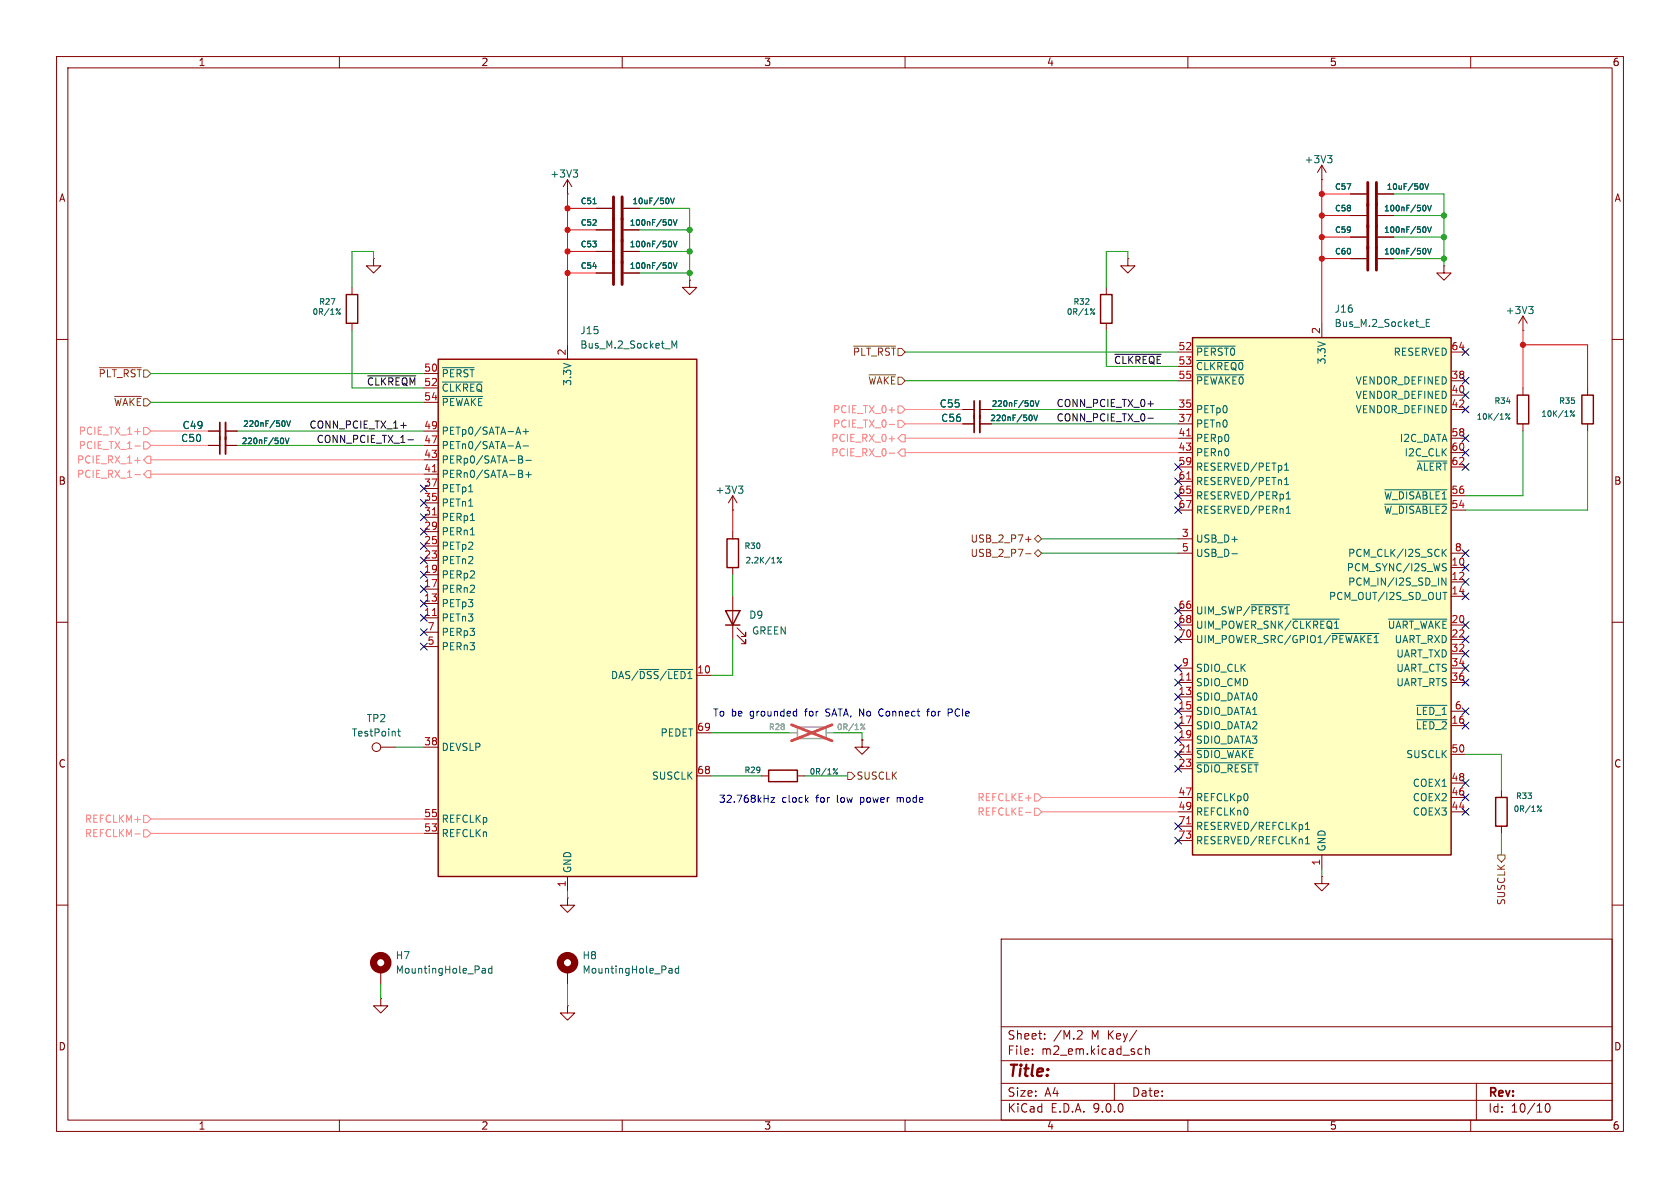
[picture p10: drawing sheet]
<svg xmlns="http://www.w3.org/2000/svg" width="297mm" height="210mm" viewBox="0 0 297 210" stroke-linecap="round" stroke-linejoin="round" font-family="sans-serif">
<g fill="none" stroke="#840000" stroke-width=".18">
<path d="M10 10h277v190h-277zM12 12h273v186h-273zM60 10v2M110 10v2M160 10v2M210 10v2M260 10v2M238.8 34.3h2.8M243.6 34.3h2.8M238.8 41.9h2.8M243.6 41.9h2.8M10 60h2"/>
<path d="M285 60h2M10 110h2M285 110h2M10 160h2M177 166h108v32h-108zM285 160h2M60 198v2M110 198v2M160 198v2M177 194.5h108M177 191.5h108M177 187.5h108"/>
<path d="M177 181.5h108M182.5 186.3v.1M182.5 185.5v.1M184.7 183.6v.1M184.7 182.8v.1M190.7 182.2l.5 .1 .1 .3-.9 1.1h.9M197 191.5v3M201 182.1l-1.3 2M201.5 185.4l.4 .1M201.9 186.3l-.4 .1M202.5 185.5l.2-.1 .4 .1 .1 .9M202.5 184.9v1.5"/>
<path d="M210 198v2M260 198v2M261 191.5v6.5M273.3 195.2l.2-.1a.81 .81 0 0 1 .6 .6 .81 .81 0 0 1-.3 .8l-.1 .1a.81 .81 0 0 1-.4-1.4z"/>
</g>
<path d="M241.8 32.3v4M241.8 39.9v4M243.3 32.3v4M243.3 39.9v4" fill="none" stroke="#840000" stroke-width=".51"/>
<path d="M251.5 32.6l.1 .3-.1 .5M251.9 32.5l.3 1 .4-1M251.8 40.1a.63 .63 0 0 1 0 1M252.4 40.1l.3 1 .3-1" fill="none" stroke="#006464" stroke-width=".18"/>
<path d="M210.8 59.7h45.7v91.4h-45.7z" fill="#ffffc2"/>
<path d="M210.8 59.7h45.7v91.4h-45.7zM128.3 108h2.5l-1.3 2.5zM128.3 110.5h2.5M135.9 136.1h5.1v2.1h-5.1zM264.4 141h2v5.1h-2z" fill="none" stroke="#840000" stroke-width=".25"/>
<g fill="none" stroke="#840000" stroke-width=".18">
<path d="M100.3 34.3h.1M100.3 31.8l-.7 1.2M100.3 31.8l.8 1.2M100.3 31.8v2.5M105.4 36.8h2.8M110.2 36.8h2.8M233.7 31.8h.1M233.7 29.2v2.6M233.7 29.2l-.8 1.3M233.7 29.2l.7 1.3M238.8 38.1h2.8M243.6 38.1h2.8"/>
<path d="M66 45.7v1.3h1.3l-1.3 1.3-1.2-1.3h1.2M66 45.7h.1M105.4 40.6h2.8M105.4 44.5h2.8M105.4 48.3h2.8M110.2 40.6h2.8M110.2 44.5h2.8M110.2 48.3h2.8M121.9 49.5v1.3h1.3l-1.3 1.3-1.3-1.3h1.3M121.9 49.5h.1M199.4 45.7v1.3h1.3l-1.3 1.3-1.3-1.3h1.3M199.4 45.7h.1"/>
<path d="M233.7 57.2v2.5M238.8 45.7h2.8M243.6 45.7h2.8M170.2 74.9h2M173.2 74.9h2.1M208.3 62.2h2.5M208.3 64.8h2.5M208.3 67.3h2.5M208.3 72.4h2.5M208.3 74.9h2.5M208.3 77.5h2.5M256.5 62.2h2.6"/>
<path d="M256.5 67.3h2.6M256.5 72.4h2.6M256.5 77.5h2.6M256.5 69.9h2.6M129.5 90.2h.1M129.5 87.6v2.6M129.5 87.6l-.7 1.3M129.5 87.6l.8 1.3M208.3 80h2.5M208.3 82.6h2.5M208.3 85.1h2.5M208.3 87.6h2.5"/>
<path d="M208.3 90.2h2.5M208.3 95.3h2.5M208.3 97.8h2.5M256.5 80h2.6M256.5 82.6h2.6M256.5 87.6h2.6M256.5 90.2h2.6M256.5 97.8h2.6M129.5 105.4v7.6M130.3 112.3l1.5 1.5v-.8v.8h-.7M130.3 111l1.5 1.5v-.7v.7h-.7M208.3 108h2.5"/>
<path d="M208.3 110.5h2.5M208.3 113h2.5M208.3 118.1h2.5M256.5 110.5h2.6M256.5 113h2.6M256.5 118.1h2.6M256.5 100.3h2.6M256.5 102.9h2.6M256.5 105.4h2.6M256.5 115.6h2.6M134.6 137.2h1.3M141 137.2h1.2"/>
<path d="M208.3 120.7h2.5M208.3 123.2h2.5M208.3 125.7h2.5M208.3 128.3h2.5M208.3 130.8h2.5M208.3 133.4h2.5M208.3 135.9h2.5M256.5 120.7h2.6M256.5 125.7h2.6M256.5 128.3h2.6M256.5 133.4h2.6M256.5 138.4h2.6"/>
<path d="M265.4 139.7v1.3M100.3 158.8v1.2h1.3l-1.3 1.3-1.2-1.3h1.2M100.3 158.8h.1M208.3 141h2.5M208.3 143.5h2.5M208.3 146.1h2.5M208.3 148.6h2.5M233.7 151.1v2.6M256.5 141h2.6M256.5 143.5h2.6M265.4 146.1v1.2M100.3 171.5v2.5"/>
</g>
<g fill="none" stroke="#006464" stroke-width=".18">
<path d="M101.3 30h.8l-.4 .5M101.9 30.5l.2 .3v.3l-.2 .2M104.8 36h.6M118.2 35.1l.1 .3-.1 .5M118.5 38.8a.63 .63 0 0 1 0 1M118.5 35l.4 1 .3-1M119 38.8l.4 1 .3-1M234.7 27.5h.8l-.5 .5M235.2 28l.3 .2v.3l-.3 .3M251.8 36.3a.63 .63 0 0 1 0 1M252.4 36.3l.3 1 .3-1M118.5 42.6a.63 .63 0 0 1 0 1"/>
<path d="M118.5 46.4a.63 .63 0 0 1 0 1M119 42.6l.4 1 .3-1M119 46.4l.4 1 .3-1M250.9 57.9h.9M251.8 43.9a.63 .63 0 0 1 0 1M252.1 57.1h.5M252.4 43.9l.3 1 .3-1M252.7 56.5h-.6v1.2h.6M182.2 73.4a.63 .63 0 0 1 0 1M182.8 73.4l.3 1 .3-1M211.6 61.2h6.8M211.6 63.7h8.2"/>
<path d="M211.6 66.3h8.3M130.5 85.9h.8l-.4 .5M131.1 86.4l.2 .2v.4l-.2 .2M217.8 97.9h.9M227.1 83.1h.7M227.1 85.7h.7M227.2 82.2l.3-.3v1.2M227.2 84.7l.3-.3v1.3M227.4 88.2h.7M227.4 87.3l.4-.4v1.3M227.4 89.8l.4-.3v1.2M227.4 90.7h.7"/>
<path d="M244.8 86.6h11M244.8 89.1h11M250.6 81.5h5.2M255 97.1v1.3M255.1 97.6l.6 .8M255.2 99.6l.5 .1M255.7 97.1l-.7 .7M221.2 106.9h6.8M228.5 109.4h8.3M235.4 112h8.4M245.5 109.4h10.3M255.1 104.7h.7"/>
<path d="M255.2 100.2l.4 .2 .1 .3-.3 .2h-.3M255.4 104.7v1.3M255.6 102.2v1.2l-.7-1.2v1.2M148.1 135.9l-.8 1M211.6 132.3h10M211.6 134.8h10.8M250.4 124.7h5.4M250.4 127.2h5.4M230.8 146.6h.7M230.8 145.7l.3-.3v1.2M230.8 148.3l.3-.4v1.3M230.8 149.2h.7"/>
<path d="M272.5 142.5l-.7 1M118.4 171.2h.4v.8M118.8 172h-.4M118.8 171.5h-.4M120 171.2h-.4l-.2 .2 .1 .6h.5M120 170.8v1.2"/>
<circle cx="147.9" cy="136.7" r=".14"/>
<circle cx="272.4" cy="143.3" r=".14"/>
</g>
<path d="M209.8 77.1h.7M209.8 84.7h.7M209.8 120.2h.7M209.8 132.9h.7M209.8 145.6h.7" fill="none" stroke="#a90000" stroke-width=".18"/>
<path d="M108.5 34.8v15.5M110 34.8v15.5M241.8 36.1v4M243.3 36.1v4M241.8 43.7v4.1M243.3 43.7v4.1" fill="none" stroke="#840000" stroke-width=".51"/>
<path d="M172.2 73.4v3.1" fill="none" stroke="#840000" stroke-width=".3"/>
<path d="M173.2 73.4v3.1" fill="none" stroke="#840000" stroke-width=".33"/>
<circle cx="100.3" cy="170.2" r="1.27" fill="none" stroke="#840000" stroke-width="1.3"/>
<path d="M77.5 63.5h45.7v91.4h-45.7z" fill="#ffffc2"/>
<path d="M61.2 52.1h2v5.1h-2zM194.6 52.1h2v5.1h-2zM77.5 63.5h45.7v91.4h-45.7zM268.2 69.9h2.1v5h-2.1zM279.7 69.9h2v5h-2zM128.5 95.3h2.1v5h-2.1z" fill="none" stroke="#840000" stroke-width=".25"/>
<g fill="none" stroke="#840000" stroke-width=".18">
<path d="M105.4 36.8h2.8M110.2 36.8h2.8M238.8 34.3h2.8M238.8 38.1h2.8M243.6 34.3h2.8M243.6 38.1h2.8M62.2 50.8v1.3M62.2 57.2v1.2M105.4 40.6h2.8M105.4 44.5h2.8M105.4 48.3h2.8M110.2 40.6h2.8"/>
<path d="M110.2 44.5h2.8M110.2 48.3h2.8M195.6 50.8v1.3M195.6 57.2v1.2M238.8 45.7h2.8M238.8 41.9h2.8M243.6 45.7h2.8M243.6 41.9h2.8M255.3 47v1.3h1.2l-1.2 1.2-1.3-1.2h1.3M255.3 47h.1M269.2 58.4h.1M269.2 55.9v2.5"/>
<path d="M269.2 55.9l-.7 1.3M269.2 55.9l.8 1.3M36.8 76.2h2.1M36.8 78.7h2.1M39.9 76.2h2M39.9 78.7h2M74.9 66h2.6M74.9 68.6h2.6M74.9 71.1h2.6M74.9 76.2h2.6M74.9 78.7h2.6M100.3 61v2.5"/>
<path d="M170.2 72.4h2M170.2 74.9h2M173.2 72.4h2.1M173.2 74.9h2.1M269.2 68.6v1.3M269.2 74.9v1.3M280.7 68.6v1.3M280.7 74.9v1.3M74.9 81.3h2.6M74.9 83.8h2.6M74.9 86.4h2.6M74.9 88.9h2.6"/>
<path d="M74.9 91.4h2.6M74.9 94h2.6M74.9 96.5h2.6M74.9 99.1h2.6M129.5 94v1.3M74.9 101.6h2.6M74.9 104.1h2.6M74.9 106.7h2.6M74.9 109.2h2.6M74.9 111.8h2.6M74.9 114.3h2.6M123.2 119.4h2.5"/>
<path d="M129.5 100.3v1.3M67.3 132.1h2.5M74.9 132.1h2.6M123.2 129.5h2.5M123.2 137.2h2.5M152.4 130.8v1.3h1.3l-1.3 1.3-1.3-1.3h1.3M152.4 130.8h.1M74.9 144.8h2.6M74.9 147.3h2.6M100.3 154.9v2.6M233.7 154.9v1.3h1.2l-1.2 1.3-1.3-1.3h1.3M233.7 154.9h.1"/>
<path d="M67.3 176.5v1.3h1.3l-1.3 1.3-1.3-1.3h1.3M67.3 176.5h.1M67.3 171.5v2.5M100.3 177.8v1.3h1.3l-1.3 1.2-1.2-1.2h1.2M100.3 177.8h.1"/>
<circle cx="66.5" cy="132.1" r=".76"/>
</g>
<g fill="none" stroke="#006464" stroke-width=".18">
<path d="M104.8 36h.6M118.2 35.1l.1 .3-.1 .5M118.5 38.8a.63 .63 0 0 1 0 1M118.5 35l.4 1 .3-1M119 38.8l.4 1 .3-1M251.5 32.6l.1 .3-.1 .5M251.8 36.3a.63 .63 0 0 1 0 1M251.9 32.5l.3 1 .4-1M252.4 36.3l.3 1 .3-1M60.2 54.6l-.8 1M118.5 42.6a.63 .63 0 0 1 0 1M118.5 46.4a.63 .63 0 0 1 0 1"/>
<path d="M119 42.6l.4 1 .3-1M119 46.4l.4 1 .3-1M193.5 54.6l-.7 1M251.8 43.9a.63 .63 0 0 1 0 1M251.8 40.1a.63 .63 0 0 1 0 1M252.4 43.9l.3 1 .3-1M252.4 40.1l.3 1 .3-1M270.2 54.2h.8l-.4 .5M270.8 54.7l.2 .2v.3l-.2 .2M49.9 77.4a.63 .63 0 0 1 0 1M50.2 74.4a.63 .63 0 0 1 0 1M50.4 77.4l.4 1 .3-1"/>
<path d="M50.7 74.4l.3 1 .3-1M78.2 65h5.6M78.2 67.5h7.1M78.2 70.1h7.1M91.2 79.3l.4-1.3 .4 1.3M91.3 76.4h.6M91.3 79h.6M91.6 75.5l.4 1.3M92.5 76.3h.9M92.5 78.8h.9M93 75.8v1M118.8 60.3l.4 .9 .4-.9v1.2"/>
<path d="M182.2 73.4a.63 .63 0 0 1 0 1M182.5 70.8a.63 .63 0 0 1 0 1M182.8 73.4l.3 1 .3-1M183 70.8l.3 1 .4-1M266.2 73.2l.3 .1-.3 .1M266.9 73.1l-.7 1M277.6 72.7h.3l-.3 .1M278.4 72.6l-.8 1M83.2 92h.7M83.2 94.6h.7M91.7 80.6h.4l.3 .2-.3 .4 .3 .1v.3l-.2 .3h-.5zM91.7 83.1l.6 .2 .1 .2-.3 .2"/>
<path d="M91.7 81.2h.4M91.7 83.7h.4M92.1 83.7l.3 .3v.3l-.7 .1M93 81.4h.9M93 83.9h.9M93.4 83.4v1M138.2 98.5l-.8 1M113 118.3h3.5M118.1 118.3h4.4M70.3 129.3h.5M70.5 128.8v1.1l.3 .2M85.4 171.2h.3l.1 .8"/>
<path d="M85.8 172h-.4M85.8 171.5h-.4M87 171.2h-.4l-.3 .2 .2 .6h.5M87 170.8v1.2"/>
<circle cx="60" cy="55.4" r=".14"/>
<circle cx="193.4" cy="55.4" r=".14"/>
<circle cx="266.8" cy="74" r=".14"/>
<circle cx="278.2" cy="73.5" r=".14"/>
<circle cx="137.5" cy="98.7" r=".14"/>
<circle cx="138" cy="99.4" r=".14"/>
</g>
<path d="M76.4 83.4h.8M76.4 91h.8M76.4 108.8h.8" fill="none" stroke="#a90000" stroke-width=".18"/>
<path d="M38.9 74.7v5.6M172.2 70.9v3" fill="none" stroke="#840000" stroke-width=".3"/>
<path d="M39.9 74.7v5.6M173.2 70.9v3" fill="none" stroke="#840000" stroke-width=".33"/>
<path d="M141 128.5h5v2.1h-5z" fill="none" stroke="#a1a1a1" stroke-width=".25"/>
<path d="M139.7 129.5h1.3M146 129.5h1.3" fill="none" stroke="#a1a1a1" stroke-width=".18"/>
<g fill="none" stroke="#989898" stroke-width=".18">
<path d="M152.9 128l-.8 1"/>
<circle cx="152.7" cy="128.8" r=".14"/>
</g>
<path d="M139.9 128.1l7.2 2.9M147.1 128.1l-7.2 2.9" fill="none" stroke="#e65255" stroke-width=".46"/>
<circle cx="67.3" cy="170.2" r="1.27" fill="none" stroke="#840000" stroke-width="1.3"/>
<path d="M17.6 65h7.4M20.3 70.1h4.7M150.9 61.2h7.4M153.6 66.3h4.7M181.3 95.3h1M181.3 97.9h1M182.9 95.3l.6-.7 .6 .7-.6 .6zM182.9 97.8l.6-.6 .6 .6-.6 .6zM149.9 136.5h.6l.6 .7-.6 .6h-.6zM264.8 151.1h1.3v.7l-.7 .6-.6-.6z" fill="none" stroke="#725600" stroke-width=".18"/>
<g fill="none" stroke="#ff7879" stroke-width=".18">
<path d="M23.8 76.3h1M23.8 78.8h1M25.4 75.6h.6l.7 .6-.7 .6h-.6zM25.4 78.1h.6l.7 .6-.7 .7h-.6zM26.7 76.2h10.1M26.7 78.7h10.1M157.2 75h1M157.2 72.5h1M157.2 77.6h1M158.7 74.3h.7l.6 .6-.6 .7h-.7zM158.7 71.8h.7l.6 .6-.6 .6h-.7zM159.4 79.4h.6v1.2h-.6l-.7-.6z"/>
<path d="M159.4 76.8h.6v1.3h-.6l-.7-.6zM160 77.5h48.3M160 72.4h10.2M160 74.9h10.2M23.8 83.9h1M23.8 81.4h1M25.4 83.8l.6-.6h.7v1.3h-.7zM26 80.6h.7v1.3h-.7l-.6-.6zM26.7 83.8h48.2M26.7 81.3h48.2M157.2 80.1h1M160 80h48.3"/>
<path d="M23.8 147.4h1M25.4 146.7h.6l.7 .6-.7 .7h-.6zM25.4 144.1h.6l.7 .7-.7 .6h-.6zM26.7 147.3h48.2M26.7 144.8h48.2M181.3 143.6h1M182.9 140.3h.6l.6 .7-.6 .6h-.6zM182.9 142.9h.6l.6 .6-.6 .6h-.6zM184.1 143.5h24.2M184.1 141h24.2"/>
</g>
<path d="M65 66.4h8.5M70.9 75.2h.9M72.1 77.7h1M197.1 62.6h8.2M202.9 71.4h1M202.9 73.9h1" fill="none" stroke="#0f0f0f" stroke-width=".18"/>
<g fill="none" stroke="#009600" stroke-width=".18">
<path d="M113 36.8h8.9v12.7M246.4 34.3h8.9v12.7M246.4 38.1h8.9M62.2 58.4v10.2h12.7M66 45.7v-1.2h-3.8v6.3M113 44.5h8.9M113 48.3h8.9M113 40.6h8.9M195.6 58.4v6.4h12.7M199.4 45.7v-1.2h-3.8v6.3M246.4 45.7h8.9M246.4 41.9h8.9"/>
<path d="M26.7 71.1h48.2M26.7 66h48.2M41.9 76.2h33M41.9 78.7h33M160 67.3h48.3M160 62.2h48.3M175.3 72.4h33M175.3 74.9h33M269.2 76.2v11.4h-10.1M280.7 76.2v14h-21.6M184.1 97.8h24.2M184.1 95.3h24.2"/>
<path d="M129.5 113v6.4h-3.8M129.5 101.6v3.8M69.8 132.1h5.1M125.7 129.5h14M125.7 137.2h8.9M142.2 137.2h7.7M147.3 129.5h5.1v1.3M259.1 133.4h6.3v6.3M100.3 157.5v1.3M233.7 153.7v1.2M265.4 147.3v3.8M67.3 174v2.5"/>
<path d="M100.3 174v3.8"/>
</g>
<g fill="none" stroke="#ff0f00" stroke-width=".18">
<path d="M100.3 34.3v26.7M100.3 36.8h5.1M233.7 31.8v25.4M233.7 38.1h5.1M233.7 34.3h5.1M100.3 44.5h5.1M100.3 40.6h5.1M100.3 48.3h5.1M233.7 41.9h5.1M233.7 45.7h5.1M269.2 58.4v10.2M269.2 61h11.5v7.6"/>
<path d="M129.5 90.2v3.8"/>
</g>
<g fill="none" stroke="#000084" stroke-width=".18">
<path d="M258.5 76.9l1.2 1.2M258.5 61.6l1.2 1.2M258.5 79.4l1.2 1.2M258.5 71.8l1.2 1.2M258.5 69.2l1.2 1.3M258.5 66.7l1.2 1.2M259.7 76.9l-1.2 1.2M259.7 69.2l-1.2 1.3M259.7 61.6l-1.2 1.2M259.7 79.4l-1.2 1.2M259.7 71.8l-1.2 1.2M259.7 66.7l-1.2 1.2"/>
<path d="M74.3 85.8l1.2 1.2M74.3 88.3l1.2 1.2M74.3 90.8l1.2 1.2M74.3 95.9l1.2 1.2M74.3 98.5l1.2 1.2M74.3 93.4l1.2 1.2M75.5 85.8l-1.2 1.2M75.5 88.3l-1.2 1.2M75.5 90.8l-1.2 1.2M75.5 95.9l-1.2 1.2M75.5 98.5l-1.2 1.2M75.5 93.4l-1.2 1.2"/>
<path d="M207.7 81.9l1.2 1.3M207.7 84.5l1.2 1.2M207.7 89.6l1.2 1.2M207.7 87l1.2 1.2M208.9 81.9l-1.2 1.3M208.9 84.5l-1.2 1.2M208.9 89.6l-1.2 1.2M208.9 87l-1.2 1.2M258.5 97.2l1.2 1.2M258.5 81.9l1.2 1.3M258.5 99.7l1.2 1.2M259.7 97.2l-1.2 1.2"/>
<path d="M259.7 81.9l-1.2 1.3M259.7 99.7l-1.2 1.2M74.3 113.7l1.2 1.2M74.3 108.6l1.2 1.2M74.3 111.2l1.2 1.2M74.3 106.1l1.2 1.2M74.3 103.5l1.2 1.2M74.3 101l1.2 1.2M75.5 113.7l-1.2 1.2M75.5 108.6l-1.2 1.2M75.5 111.2l-1.2 1.2M75.5 106.1l-1.2 1.2"/>
<path d="M75.5 103.5l-1.2 1.2M75.5 101l-1.2 1.2M207.7 117.5l1.2 1.2M207.7 107.3l1.2 1.3M207.7 109.9l1.2 1.2M207.7 112.4l1.2 1.2M208.9 112.4l-1.2 1.2M208.9 117.5l-1.2 1.2M208.9 107.3l-1.2 1.3M208.9 109.9l-1.2 1.2M258.5 102.3l1.2 1.2M258.5 109.9l1.2 1.2"/>
<path d="M258.5 104.8l1.2 1.2M258.5 112.4l1.2 1.2M258.5 115l1.2 1.2M258.5 117.5l1.2 1.2M259.7 102.3l-1.2 1.2M259.7 109.9l-1.2 1.2M259.7 104.8l-1.2 1.2M259.7 112.4l-1.2 1.2M259.7 115l-1.2 1.2M259.7 117.5l-1.2 1.2M207.7 125.1l1.2 1.2M207.7 130.2l1.2 1.2"/>
<path d="M207.7 135.3l1.2 1.2M207.7 120l1.2 1.3M207.7 122.6l1.2 1.2M207.7 127.7l1.2 1.2M207.7 132.7l1.2 1.3M208.9 125.1l-1.2 1.2M208.9 130.2l-1.2 1.2M208.9 135.3l-1.2 1.2M208.9 127.7l-1.2 1.2M208.9 120l-1.2 1.3M208.9 132.7l-1.2 1.3M208.9 122.6l-1.2 1.2"/>
<path d="M258.5 127.7l1.2 1.2M258.5 120l1.2 1.3M258.5 125.1l1.2 1.2M258.5 137.8l1.2 1.2M259.7 127.7l-1.2 1.2M259.7 120l-1.2 1.3M259.7 125.1l-1.2 1.2M259.7 137.8l-1.2 1.2M207.7 148l1.2 1.2M207.7 145.4l1.2 1.3M208.9 148l-1.2 1.2M208.9 145.4l-1.2 1.3"/>
<path d="M258.5 142.9l1.2 1.2M258.5 140.4l1.2 1.2M259.7 142.9l-1.2 1.2M259.7 140.4l-1.2 1.2"/>
</g>
<g fill="none" stroke="#0000c2" stroke-width=".18">
<path d="M140.5 125.7l.3 .1M140.8 125.3v1.3M140.8 126.5l-.3 .1M155.4 126l.1 .4 .3 .2M155.8 125.3l-.3 .2-.1 .4M163.8 125.7h.5M164.3 125.3l-.3 .2v1.1M167.6 125.3h.5l.3 .3-.2 .3-.6 .1M136.3 141h.7l-.7 .8h.7M142.5 141.3l.4 .5M142.9 141l-.5 .5M158.6 141v.8"/>
<path d="M158.8 141l-.2 .1"/>
</g>
<g fill="#ff0f00" stroke="#ff0f00" stroke-width=".18">
<circle cx="100.3" cy="44.5" r=".46"/>
<circle cx="100.3" cy="40.6" r=".46"/>
<circle cx="100.3" cy="48.3" r=".46"/>
<circle cx="100.3" cy="36.8" r=".46"/>
<circle cx="233.7" cy="38.1" r=".46"/>
<circle cx="269.2" cy="61" r=".46"/>
<circle cx="233.7" cy="45.7" r=".46"/>
<circle cx="233.7" cy="41.9" r=".46"/>
<circle cx="233.7" cy="34.3" r=".46"/>
</g>
<g fill="#009600" stroke="#009600" stroke-width=".18">
<circle cx="121.9" cy="48.3" r=".46"/>
<circle cx="121.9" cy="40.6" r=".46"/>
<circle cx="255.3" cy="45.7" r=".46"/>
<circle cx="255.3" cy="38.1" r=".46"/>
<circle cx="255.3" cy="41.9" r=".46"/>
<circle cx="121.9" cy="44.5" r=".46"/>
</g>
<text font-size="2.8" fill="#840000" x="178" y="190.9">Title:</text>
<g font-size="2.1" fill="#840000">
<text x="178" y="184">Sheet:</text>
<text x="186.2" y="184">/M.2</text>
<text x="193" y="184">M Key/</text>
<text x="178" y="186.7">File:</text>
<text x="184.1" y="186.7">m2_em.kicad_sch</text>
<text x="178" y="196.9">KiCad</text>
<text x="178" y="194.1">Size:</text>
<text x="184.7" y="194.1">A4</text>
<text x="185.7" y="196.9">E.D.A.</text>
<text x="193.3" y="196.9">9.0.0</text>
<text x="200" y="194.1">Date:</text>
<text x="263" y="194.3">Rev:</text>
<text x="263" y="196.9">Id:</text>
<text x="267.1" y="196.9">10/10</text>
</g>
<g font-size="1.8" fill="#840000">
<text x="35" y="11.9">1</text>
<text x="85" y="11.9">2</text>
<text x="135" y="11.9">3</text>
<text x="185" y="11.9">4</text>
<text x="235" y="11.9">5</text>
<text x="285" y="11.9">6</text>
<text x="10.3" y="35.9">A</text>
<text x="285.3" y="35.9">A</text>
<text x="10.3" y="85.9">B</text>
<text x="285.3" y="85.9">B</text>
<text x="10.3" y="135.9">C</text>
<text x="285.3" y="135.9">C</text>
<text x="10.3" y="185.9">D</text>
<text x="285.3" y="185.9">D</text>
<text x="35" y="199.9">1</text>
<text x="85" y="199.9">2</text>
<text x="135" y="199.9">3</text>
<text x="185" y="199.9">4</text>
<text x="235" y="199.9">5</text>
<text x="285" y="199.9">6</text>
</g>
<g font-size="1.8" fill="#006464">
<text x="230.5" y="29.1">+3V3</text>
<text x="97.2" y="31.6">+3V3</text>
<text x="102.5" y="59.3">J15</text>
<text x="235.8" y="58">Bus_M.2_Socket_E</text>
<text x="235.8" y="55.5">J16</text>
<text x="266.1" y="55.7">+3V3</text>
<text x="102.5" y="61.8">Bus_M.2_Socket_M</text>
<text x="211.3" y="63.1">~{PERST0}</text>
<text x="211.3" y="65.6">~{CLKREQ0}</text>
<text x="234.5" y="64.5" transform="rotate(-90 234.5 64.5)">3.3V</text>
<text x="246.3" y="63.1">RESERVED</text>
<text x="78" y="66.9">~{PERST}</text>
<text x="78" y="69.4">~{CLKREQ}</text>
<text x="78" y="72">~{PEWAKE}</text>
<text x="101.2" y="68.3" transform="rotate(-90 101.2 68.3)">3.3V</text>
<text x="211.3" y="68.2">~{PEWAKE0}</text>
<text x="239.6" y="68.2">VENDOR_DEFINED</text>
<text x="239.6" y="70.7">VENDOR_DEFINED</text>
<text x="32.2" y="76">C49</text>
<text x="78" y="77.1">PETp0/SATA-A+</text>
<text x="166" y="72.2">C55</text>
<text x="166.3" y="74.8">C56</text>
<text x="211.3" y="73.3">PETp0</text>
<text x="211.3" y="75.8">PETn0</text>
<text x="239.6" y="73.3">VENDOR_DEFINED</text>
<text x="31.9" y="78.3">C50</text>
<text x="78" y="79.6">PETn0/SATA-A-</text>
<text x="78" y="82.1">PERp0/SATA-B-</text>
<text x="211.3" y="78.3">PERp0</text>
<text x="211.3" y="80.9">PERn0</text>
<text x="211.3" y="83.4">RESERVED/PETp1</text>
<text x="247.4" y="78.3">I2C_DATA</text>
<text x="248.2" y="80.9">I2C_CLK</text>
<text x="250.3" y="83.4">~{ALERT}</text>
<text x="78" y="84.7">PERn0/SATA-B+</text>
<text x="78" y="87.2">PETp1</text>
<text x="78" y="89.8">PETn1</text>
<text x="126.4" y="87.5">+3V3</text>
<text x="211.3" y="86">RESERVED/PETn1</text>
<text x="211.3" y="88.5">RESERVED/PERp1</text>
<text x="244.6" y="88.5">~{W_DISABLE1}</text>
<text x="78" y="92.3">PERp1</text>
<text x="78" y="94.8">PERn1</text>
<text x="211.3" y="91">RESERVED/PERn1</text>
<text x="244.6" y="91">~{W_DISABLE2}</text>
<text x="78" y="97.4">PETp2</text>
<text x="78" y="99.9">PETn2</text>
<text x="211.3" y="96.1">USB_D+</text>
<text x="211.3" y="98.7">USB_D-</text>
<text x="238" y="101.2">PCM_SYNC/I2S_WS</text>
<text x="238.2" y="98.7">PCM_CLK/I2S_SCK</text>
<text x="78" y="102.5">PERp2</text>
<text x="78" y="105">PERn2</text>
<text x="78" y="107.5">PETp3</text>
<text x="234.8" y="106.3">PCM_OUT/I2S_SD_OUT</text>
<text x="238.2" y="103.7">PCM_IN/I2S_SD_IN</text>
<text x="78" y="110.1">PETn3</text>
<text x="78" y="112.6">PERp3</text>
<text x="132.3" y="109.6">D9</text>
<text x="132.9" y="112.4">GREEN</text>
<text x="211.3" y="108.8">UIM_SWP/~{PERST1}</text>
<text x="211.3" y="111.4">UIM_POWER_SNK/~{CLKREQ1}</text>
<text x="211.3" y="113.9">UIM_POWER_SRC/GPIO1/~{PEWAKE1}</text>
<text x="245.2" y="111.4">~{UART_WAKE}</text>
<text x="246.5" y="113.9">UART_RXD</text>
<text x="78" y="115.2">PERn3</text>
<text x="211.3" y="119">SDIO_CLK</text>
<text x="246.8" y="116.4">UART_TXD</text>
<text x="246.8" y="119">UART_CTS</text>
<text x="107.9" y="120.2">DAS/~{DSS}/~{LED1}</text>
<text x="211.3" y="121.5">SDIO_CMD</text>
<text x="211.3" y="124.1">SDIO_DATA0</text>
<text x="246.8" y="121.5">UART_RTS</text>
<text x="62.1" y="130.4">TestPoint</text>
<text x="64.7" y="127.9">TP2</text>
<text x="116.7" y="130.4">PEDET</text>
<text x="211.3" y="126.6">SDIO_DATA1</text>
<text x="211.3" y="129.1">SDIO_DATA2</text>
<text x="211.3" y="131.7">SDIO_DATA3</text>
<text x="250.2" y="126.6">~{LED_1}</text>
<text x="250.2" y="129.1">~{LED_2}</text>
<text x="78" y="132.9">DEVSLP</text>
<text x="211.3" y="134.2">~{SDIO_WAKE}</text>
<text x="211.3" y="136.8">~{SDIO_RESET}</text>
<text x="248.5" y="134.2">SUSCLK</text>
<text x="115.2" y="138">SUSCLK</text>
<text x="211.3" y="141.8">REFCLKp0</text>
<text x="249.7" y="139.3">COEX1</text>
<text x="249.7" y="141.8">COEX2</text>
<text x="78" y="145.6">REFCLKp</text>
<text x="78" y="148.2">REFCLKn</text>
<text x="211.3" y="144.4">REFCLKn0</text>
<text x="211.3" y="146.9">RESERVED/REFCLKp1</text>
<text x="211.3" y="149.5">RESERVED/REFCLKn1</text>
<text x="249.7" y="144.4">COEX3</text>
<text x="101.2" y="154.4" transform="rotate(-90 101.2 154.4)">GND</text>
<text x="234.5" y="150.6" transform="rotate(-90 234.5 150.6)">GND</text>
<text x="69.9" y="169.8">H7</text>
<text x="69.9" y="172.3">MountingHole_Pad</text>
<text x="102.9" y="169.8">H8</text>
<text x="102.9" y="172.3">MountingHole_Pad</text>
</g>
<g font-size="1.8" fill="#a90000">
<text x="233.4" y="59.1" transform="rotate(-90 233.4 59.1)">2</text>
<text x="74.9" y="65.8">50</text>
<text x="100.1" y="62.9" transform="rotate(-90 100.1 62.9)">2</text>
<text x="208.2" y="62">52</text>
<text x="256.5" y="62">64</text>
<text x="74.9" y="68.3">52</text>
<text x="74.9" y="70.9">54</text>
<text x="208.2" y="67.1">55</text>
<text x="256.5" y="67.1">38</text>
<text x="256.5" y="69.6">40</text>
<text x="74.9" y="75.9">49</text>
<text x="208.2" y="72.1">35</text>
<text x="208.2" y="74.7">37</text>
<text x="208.2" y="77.2">41</text>
<text x="256.5" y="72.1">42</text>
<text x="256.5" y="77.2">58</text>
<text x="74.9" y="78.5">47</text>
<text x="74.9" y="81">43</text>
<text x="74.9" y="83.6">41</text>
<text x="208.2" y="79.8">43</text>
<text x="208.2" y="82.3">59</text>
<text x="256.5" y="79.8">60</text>
<text x="256.5" y="82.3">62</text>
<text x="74.9" y="86.1">37</text>
<text x="74.9" y="88.6">35</text>
<text x="208.2" y="84.8">61</text>
<text x="208.2" y="87.4">65</text>
<text x="208.2" y="89.9">67</text>
<text x="256.5" y="87.4">56</text>
<text x="256.5" y="89.9">54</text>
<text x="74.9" y="91.2">31</text>
<text x="74.9" y="93.7">29</text>
<text x="208.8" y="95">3</text>
<text x="74.9" y="96.3">25</text>
<text x="74.9" y="98.8">23</text>
<text x="74.9" y="101.3">19</text>
<text x="208.8" y="97.5">5</text>
<text x="256.5" y="100.1">10</text>
<text x="257.1" y="97.5">8</text>
<text x="74.9" y="103.9">17</text>
<text x="74.9" y="106.4">13</text>
<text x="208.2" y="107.7">66</text>
<text x="256.5" y="102.6">12</text>
<text x="256.5" y="105.2">14</text>
<text x="74.9" y="109">11</text>
<text x="75.5" y="111.5">7</text>
<text x="208.2" y="110.2">68</text>
<text x="208.2" y="112.8">70</text>
<text x="256.5" y="110.2">20</text>
<text x="256.5" y="112.8">22</text>
<text x="75.5" y="114">5</text>
<text x="123.1" y="119.1">10</text>
<text x="208.8" y="117.9">9</text>
<text x="256.5" y="115.3">32</text>
<text x="256.5" y="117.9">34</text>
<text x="208.2" y="120.4">11</text>
<text x="208.2" y="122.9">13</text>
<text x="208.2" y="125.5">15</text>
<text x="256.5" y="120.4">36</text>
<text x="257.1" y="125.5">6</text>
<text x="74.9" y="131.8">38</text>
<text x="123.1" y="129.3">69</text>
<text x="208.2" y="128">17</text>
<text x="208.2" y="130.6">19</text>
<text x="256.5" y="128">16</text>
<text x="123.1" y="136.9">68</text>
<text x="208.2" y="133.1">21</text>
<text x="208.2" y="135.6">23</text>
<text x="256.5" y="133.1">50</text>
<text x="208.2" y="140.7">47</text>
<text x="208.2" y="143.3">49</text>
<text x="256.5" y="138.2">48</text>
<text x="256.5" y="140.7">46</text>
<text x="256.5" y="143.3">44</text>
<text x="74.9" y="144.5">55</text>
<text x="74.9" y="147.1">53</text>
<text x="208.2" y="145.8">71</text>
<text x="208.2" y="148.3">73</text>
<text x="233.4" y="153.1" transform="rotate(-90 233.4 153.1)">1</text>
<text x="100.1" y="156.9" transform="rotate(-90 100.1 156.9)">1</text>
</g>
<g font-size="1.8" fill="#725600">
<text x="150.7" y="63.1">~{PLT_RST}</text>
<text x="17.3" y="66.9">~{PLT_RST}</text>
<text x="20" y="72">~{WAKE}</text>
<text x="153.4" y="68.2">~{WAKE}</text>
<text x="171.5" y="96.1">USB_2_P7+</text>
<text x="171.5" y="98.7">USB_2_P7-</text>
<text x="151.3" y="138">SUSCLK</text>
<text x="266.3" y="160.1" transform="rotate(-90 266.3 160.1)">SUSCLK</text>
</g>
<g font-size="1.8" fill="#0f0f0f">
<text x="196.8" y="64.4">~{CLKREQE} 53</text>
<text x="64.8" y="68.2">~{CLKREQM}</text>
<text x="54.6" y="75.9">CONN_PCIE_TX_1+</text>
<text x="186.7" y="72">CONN_PCIE_TX_0+</text>
<text x="186.7" y="74.6">CONN_PCIE_TX_0-</text>
<text x="55.9" y="78.4">CONN_PCIE_TX_1-</text>
</g>
<g font-size="1.8" fill="#ff7879">
<text x="13.8" y="77.1">PCIE_TX_1+</text>
<text x="147.2" y="75.8">PCIE_TX_0-</text>
<text x="147.2" y="73.3">PCIE_TX_0+</text>
<text x="13.5" y="82.1">PCIE_RX_1+</text>
<text x="13.8" y="79.6">PCIE_TX_1-</text>
<text x="146.9" y="80.9">PCIE_RX_0-</text>
<text x="146.9" y="78.3">PCIE_RX_0+</text>
<text x="13.5" y="84.7">PCIE_RX_1-</text>
<text x="172.7" y="141.8">REFCLKE+</text>
<text x="14.9" y="148.2">REFCLKM-</text>
<text x="14.9" y="145.6">REFCLKM+</text>
<text x="172.7" y="144.4">REFCLKE-</text>
</g>
<g font-size="1.8" fill="#0000c2">
<text x="126" y="126.8">To be</text>
<text x="132.7" y="126.8">grounded</text>
<text x="142.6" y="126.8">for</text>
<text x="146.5" y="126.8">SATA, No</text>
<text x="156.2" y="126.8">Connect</text>
<text x="165" y="126.8">for</text>
<text x="168.9" y="126.8">PCIe</text>
<text x="127" y="142">32.768kHz</text>
<text x="138.2" y="142">clock</text>
<text x="144.4" y="142">for</text>
<text x="148.2" y="142">low</text>
<text x="152.5" y="142">power</text>
<text x="159.2" y="142">mode</text>
</g>
<g font-size="1.4" fill="#006464">
<text x="235.9" y="33.7">C57</text>
<text x="245.1" y="33.7">10uF/50V</text>
<text x="102.6" y="40.1">C52</text>
<text x="102.6" y="36.3">C51</text>
<text x="111.2" y="40.1">100nF/50V</text>
<text x="111.7" y="36.3">10uF/50V</text>
<text x="235.9" y="41.4">C59</text>
<text x="235.9" y="37.6">C58</text>
<text x="244.6" y="41.4">100nF/50V</text>
<text x="244.6" y="37.6">100nF/50V</text>
<text x="102.6" y="43.9">C53</text>
<text x="102.6" y="47.7">C54</text>
<text x="111.2" y="43.9">100nF/50V</text>
<text x="111.2" y="47.7">100nF/50V</text>
<text x="235.9" y="45.2">C60</text>
<text x="244.6" y="45.2">100nF/50V</text>
<text x="55.1" y="55.8">0R/1%</text>
<text x="56.3" y="54.1">R27</text>
<text x="188.5" y="55.8">0R/1%</text>
<text x="189.7" y="54.1">R32</text>
<text x="264.1" y="71.6">R34</text>
<text x="275.5" y="71.6">R35</text>
<text x="42.9" y="75.7">220nF/50V</text>
<text x="175" y="74.6">220nF/50V</text>
<text x="175.2" y="72.1">220nF/50V</text>
<text x="260.9" y="74.4">10K/1%</text>
<text x="272.4" y="73.9">10K/1%</text>
<text x="42.6" y="78.7">220nF/50V</text>
<text x="131.5" y="97.2">R30</text>
<text x="131.7" y="99.8">2.2K/1%</text>
<text x="131.5" y="136.9">R29</text>
<text x="143" y="137.1">0R/1%</text>
<text x="267.5" y="143.7">0R/1%</text>
<text x="267.9" y="141.4">R33</text>
</g>
<g font-size="1.4" fill="#989898">
<text x="135.8" y="129.3">R28</text>
<text x="147.9" y="129.3">0R/1%</text>
</g>
</svg>
